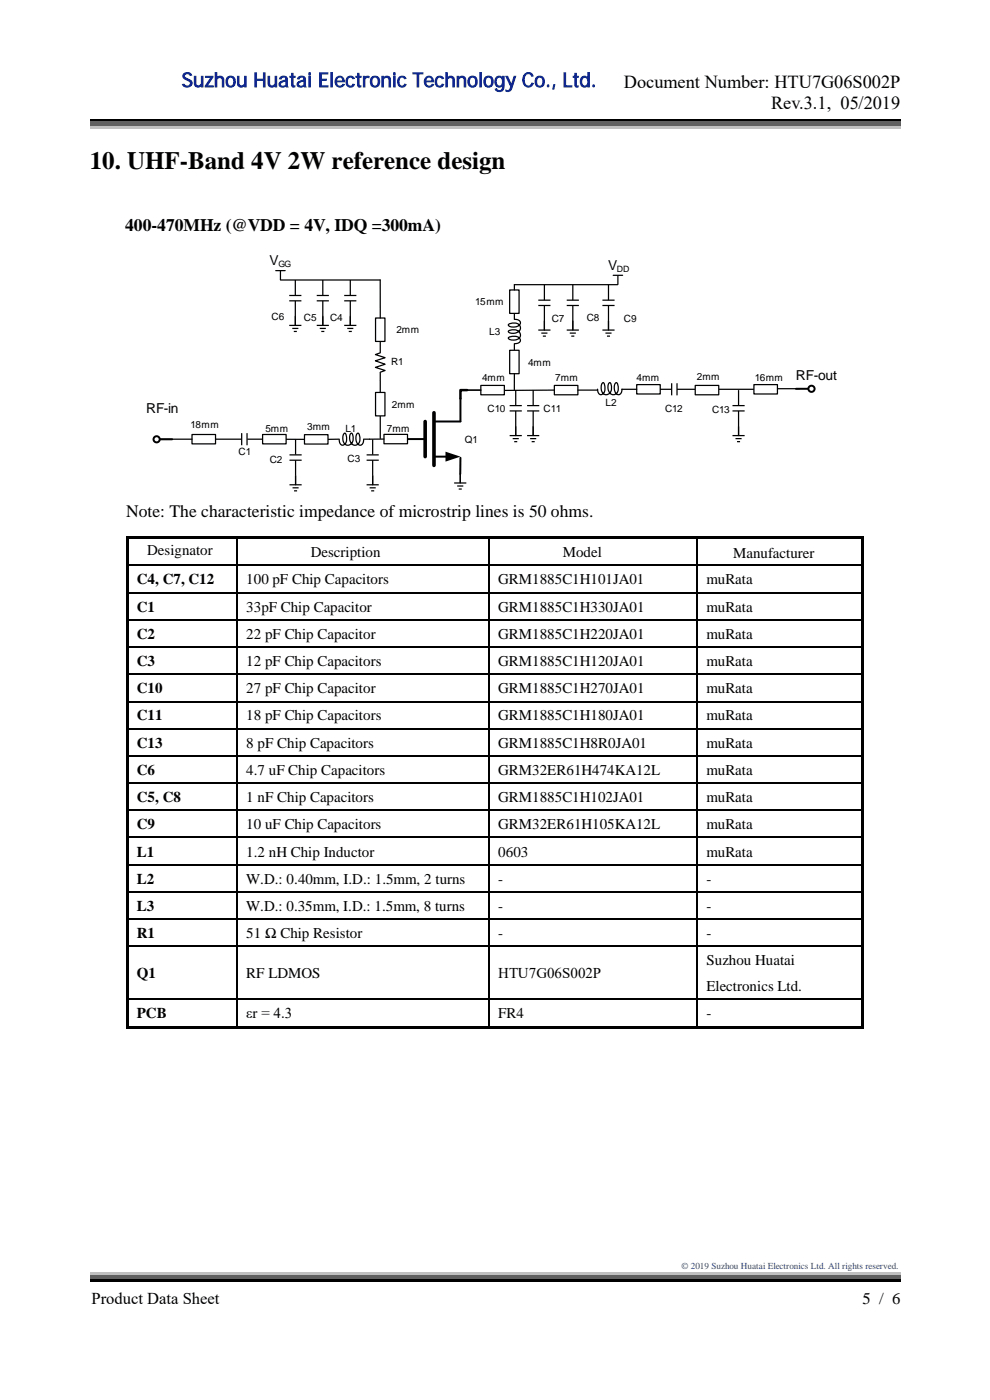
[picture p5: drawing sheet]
<svg xmlns="http://www.w3.org/2000/svg" width="210mm" height="297mm" viewBox="0 0 210 297" stroke-linecap="round" stroke-linejoin="round" font-family="sans-serif">
<path d="M86.4 93.1h3.8M92.1 89.4h5.6M92.2 96.9h2.6M97.7 97.1l-.1 3.4M97.7 84.5v4.9" fill="none" stroke="#000" stroke-width=".42"/>
<path d="M94.5 95.8l3.2 1.1-3.2 1z" fill="#000"/>
<path d="M90.2 89.4v7.5M92.1 87.6v11.1" fill="none" stroke="#000" stroke-width=".76"/>
<path d="M81.5 92.2h4.9v1.9h-4.9z" fill-rule="evenodd" fill="#fff"/>
<g fill="none" stroke="#000" stroke-width=".26">
<path d="M62.6 59.4v3.2M68.5 59.4v3.2M74.3 59.4v3.2M61.4 63.8h2.5M61.4 62.7h2.5M62.6 63.8v3.3M67.2 63.8h2.6M67.2 62.7h2.6M68.5 63.8v3.3M73 63.8h2.6M73 62.7h2.6M74.3 63.8v3.3"/>
<path d="M80.7 72.4v2.5l-1.1 .3 2.1 .7-2.1 .6 2.1 .8-2.1 .6 2.1 .7-1 .4v1.8M109.1 66.5v1.3M109.1 72.9v1.3M109.2 67.8a.87 .87 0 0 1 1.1 1 1.7 1.7 0 0 1-2.5 .1 1.69 1.69 0 0 1 2.6 .3 1.28 1.28 0 0 1-1.7 1.5l-.7-.2-.2-.2a1.72 1.72 0 0 1 2.5 .5 1.06 1.06 0 0 1-1 1.3 1.29 1.29 0 0 1-1.5-.4 1.9 1.9 0 0 1 2.5 .2l.1 .3a1.01 1.01 0 0 1-1.2 .7M45.7 93.2h5.6M51.3 91.9v2.6M52.4 91.9v2.6M52.5 93.2h3.2M72 93.3a.85 .85 0 0 0 1 1.1 1.84 1.84 0 0 0 .2-2.5 1.55 1.55 0 0 0 .6 2.6 1.59 1.59 0 0 0 .8-2.6 1.58 1.58 0 0 0 .7 2.6 1.25 1.25 0 0 0 1-1.7l-.2-.8-.2-.1a1.57 1.57 0 0 0 .6 2.6 .99 .99 0 0 0 .6-1.2M72 93.2h-2.4M77.1 93.2h1.3M81.5 92.2h4.9v1.9h-4.9z"/>
<path d="M126.8 82.6a.85 .85 0 0 0 1 1 1.88 1.88 0 0 0 .2-2.4 1.55 1.55 0 0 0 .6 2.5 1.59 1.59 0 0 0 .8-2.5 1.58 1.58 0 0 0 .7 2.5 1.25 1.25 0 0 0 1-1.6l-.2-.8-.1-.1a1.58 1.58 0 0 0 .5 2.5 .99 .99 0 0 0 .6-1.1M139.2 82.6h3.2M142.5 81.3v2.6M143.6 81.3v2.6M143.6 82.6h16.3"/>
</g>
<path d="M79.7 67.5h2v4.9h-2z" fill-rule="evenodd" fill="#fff"/>
<path d="M79.7 67.5h2v4.9h-2z" fill="none" stroke="#000" stroke-width=".26"/>
<path d="M108.1 74.3h2v5h-2z" fill-rule="evenodd" fill="#fff"/>
<path d="M108.1 74.3h2v5h-2z" fill="none" stroke="#000" stroke-width=".26"/>
<path d="M108.1 61.5h2v5h-2z" fill-rule="evenodd" fill="#fff"/>
<g fill="none" stroke="#000" stroke-width=".26">
<path d="M58.5 57.4h2M59.5 57.4v2h21.2v8.1M130.1 58.4h2M131.1 58.4v2M108.1 61.5h2v5h-2zM109.1 79.3v3.4M114.2 63.7h2.6M114.2 64.8h2.6M115.5 60.4v3.3M115.5 64.9v3.2M120.2 63.7h2.6M120.2 64.8h2.6"/>
<path d="M121.5 60.4v3.3M121.5 64.9v3.2M127.8 63.7h2.6M127.8 64.8h2.6M129.1 60.4v3.3M129.1 64.9v3.2M131 60.4h-21.9v1.1M80.7 80.8v12.2"/>
</g>
<path d="M33.2 93.2h3.3" fill="none" stroke="#000" stroke-width=".42"/>
<circle cx="33.2" cy="93.2" r=".66" fill="#fff"/>
<g fill="none" stroke="#000" stroke-width=".42">
<path d="M168.9 82.5h3.2"/>
<circle cx="33.2" cy="93.2" r=".66"/>
</g>
<circle cx="172.1" cy="82.5" r=".66" fill="#fff"/>
<circle cx="172.1" cy="82.5" r=".66" fill="none" stroke="#000" stroke-width=".42"/>
<g fill="none" stroke="#000" stroke-width=".26">
<path d="M61.4 69h2.5M62 69.7h1.3M62.3 70.3h.7M62.6 67.1v1.9M67.2 69h2.6M67.8 69.7h1.3M68.2 70.3h.6M68.5 67.1v1.9M73 69h2.6M73.7 69.7h1.3M74 70.3h.6M74.3 67.1v1.9"/>
<path d="M114.2 70h2.6M114.8 70.7h1.3M115.2 71.3h.6M115.5 68.1v1.9M120.2 70h2.6M120.9 70.7h1.3M121.2 71.3h.6M121.5 68.1v1.9M127.8 70h2.6M128.4 70.7h1.3M128.8 71.3h.6M129.1 68.1v1.9"/>
<path d="M55.7 93.2h8.9M96.3 102.5h2.6M97 103.1h1.3M97.3 103.8h.7M97.6 100.5v2"/>
</g>
<path d="M64.6 92.2h5v2h-5z" fill-rule="evenodd" fill="#fff"/>
<path d="M64.6 92.2h5v2h-5z" fill="none" stroke="#000" stroke-width=".26"/>
<path d="M79.7 83.3h2v4.9h-2z" fill-rule="evenodd" fill="#fff"/>
<path d="M79.7 83.3h2v4.9h-2z" fill="none" stroke="#000" stroke-width=".26"/>
<path d="M135.1 81.6h5v2h-5z" fill-rule="evenodd" fill="#fff"/>
<path d="M135.1 81.6h5v2h-5z" fill="none" stroke="#000" stroke-width=".26"/>
<path d="M159.9 81.6h5v2h-5z" fill-rule="evenodd" fill="#fff"/>
<path d="M159.9 81.6h5v2h-5zM165 82.5h4.6" fill="none" stroke="#000" stroke-width=".26"/>
<path d="M117.6 81.8h5v2h-5z" fill-rule="evenodd" fill="#fff"/>
<path d="M117.6 81.8h5v2h-5zM117.6 82.8h-10.6M122.6 82.8h4.2M131.9 82.6h3.2" fill="none" stroke="#000" stroke-width=".26"/>
<path d="M40.7 92.2h5v2h-5z" fill-rule="evenodd" fill="#fff"/>
<g fill="none" stroke="#000" stroke-width=".26">
<path d="M33.9 93.2h6.8M40.7 92.2h5v2h-5zM61.4 97.6h2.6M61.4 96.5h2.6M62.7 93.2v3.3M62.7 97.6v5.2M77.8 97.6h2.5M77.8 96.5h2.5M79.1 93.2v3.3M79.1 97.6v5.2M61.4 102.8h2.6M62.1 103.5h1.2"/>
<path d="M62.4 104.1h.6M77.8 102.8h2.5M78.4 103.5h1.3M78.7 104.1h.7"/>
</g>
<path d="M55.7 92.2h5v2h-5z" fill-rule="evenodd" fill="#fff"/>
<g fill="none" stroke="#000" stroke-width=".26">
<path d="M55.7 92.2h5v2h-5zM81.5 93.1l-3.1 .1M108.1 87.2h2.6M108.1 86h2.6M108.1 92.4h2.6M108.8 93.1h1.3M109.1 93.7h.6M109.4 82.8v3.2M109.4 87.2v5.2M111.8 87.2h2.6M111.8 86h2.6M111.8 92.4h2.6"/>
<path d="M112.5 93.1h1.3M112.8 93.7h.6M113.1 82.8v3.2M113.1 87.2v5.2"/>
</g>
<path d="M102 81.8h5v2h-5z" fill-rule="evenodd" fill="#fff"/>
<path d="M102 81.8h5v2h-5z" fill="none" stroke="#000" stroke-width=".26"/>
<path d="M147.5 81.8h5v2h-5z" fill-rule="evenodd" fill="#fff"/>
<path d="M147.5 81.8h5v2h-5zM155.4 87.2h2.6M155.4 86h2.6M155.4 92.4h2.6M156 93.1h1.3M156.4 93.7h.6M156.7 82.8v3.2M156.7 87.2v5.2" fill="none" stroke="#000" stroke-width=".26"/>
<path d="M98.1 82.8h3.9" fill="none" stroke="#000" stroke-width=".35"/>
<path d="M99.1 82.8h-1.4v1.7" fill="none" stroke="#000" stroke-width=".53"/>
<g fill="#000">
<path d="M19 25.3h172v.5h-172z" fill-rule="evenodd"/>
<path d="M26.8 113.7h.6v.5h-.6z" fill-rule="evenodd"/>
<path d="M26.8 113.7h.6v.5h-.6z" fill-rule="evenodd"/>
<path d="M26.8 114.2h.6v5.5h-.6z" fill-rule="evenodd"/>
<path d="M26.8 119.7h.6v.2h-.6z" fill-rule="evenodd"/>
<path d="M27.4 113.7h22.8v.5h-22.8z" fill-rule="evenodd"/>
<path d="M50.2 114.2h.3z" fill-rule="evenodd"/>
<path d="M50.2 113.7h.5v.5h-.5z" fill-rule="evenodd"/>
<path d="M50.2 119.7h.3v.2h-.3z" fill-rule="evenodd"/>
<path d="M50.7 113.7h52.9v.5h-52.9z" fill-rule="evenodd"/>
<path d="M103.6 114.2h.3z" fill-rule="evenodd"/>
<path d="M103.6 113.7h.6v.5h-.6z" fill-rule="evenodd"/>
<path d="M103.6 119.7h.3v.2h-.3z" fill-rule="evenodd"/>
<path d="M104.2 113.7h43.6v.5h-43.6z" fill-rule="evenodd"/>
<path d="M147.8 114.2h.3z" fill-rule="evenodd"/>
<path d="M147.8 113.7h.5v.5h-.5z" fill-rule="evenodd"/>
<path d="M147.8 119.7h.3v.2h-.3z" fill-rule="evenodd"/>
<path d="M148.3 113.7h34.4v.5h-34.4z" fill-rule="evenodd"/>
<path d="M182.7 113.7h.5v.5h-.5z" fill-rule="evenodd"/>
<path d="M182.7 113.7h.5v.5h-.5z" fill-rule="evenodd"/>
<path d="M182.7 114.2h.5v5.5h-.5z" fill-rule="evenodd"/>
<path d="M182.7 119.7h.5v.2h-.5z" fill-rule="evenodd"/>
<path d="M26.8 119.9h.6v5.7h-.6z" fill-rule="evenodd"/>
<path d="M26.8 125.6h.6v.3h-.6z" fill-rule="evenodd"/>
<path d="M26.8 125.9h.6v5.5h-.6z" fill-rule="evenodd"/>
<path d="M26.8 131.4h.6v.2h-.6z" fill-rule="evenodd"/>
<path d="M26.8 131.6h.6v5.6h-.6z" fill-rule="evenodd"/>
<path d="M26.8 137.2h.6v.2h-.6z" fill-rule="evenodd"/>
<path d="M50.2 125.6h.3v.3h-.3z" fill-rule="evenodd"/>
<path d="M50.2 131.4h.3v.2h-.3z" fill-rule="evenodd"/>
<path d="M50.2 137.2h.3v.2h-.3z" fill-rule="evenodd"/>
<path d="M103.6 125.6h.3v.3h-.3z" fill-rule="evenodd"/>
<path d="M103.6 131.4h.3v.2h-.3z" fill-rule="evenodd"/>
<path d="M103.6 137.2h.3v.2h-.3z" fill-rule="evenodd"/>
<path d="M147.8 125.6h.3v.3h-.3z" fill-rule="evenodd"/>
<path d="M147.8 131.4h.3v.2h-.3z" fill-rule="evenodd"/>
<path d="M147.8 137.2h.3v.2h-.3z" fill-rule="evenodd"/>
<path d="M182.7 119.9h.5v5.7h-.5z" fill-rule="evenodd"/>
<path d="M182.7 125.6h.5v.3h-.5z" fill-rule="evenodd"/>
<path d="M182.7 125.9h.5v5.5h-.5z" fill-rule="evenodd"/>
<path d="M182.7 131.4h.5v.2h-.5z" fill-rule="evenodd"/>
<path d="M182.7 131.6h.5v5.6h-.5z" fill-rule="evenodd"/>
<path d="M182.7 137.2h.5v.2h-.5z" fill-rule="evenodd"/>
<path d="M26.8 137.4h.6v5.5h-.6z" fill-rule="evenodd"/>
<path d="M26.8 142.9h.6v.3h-.6z" fill-rule="evenodd"/>
<path d="M26.8 143.2h.6v5.5h-.6z" fill-rule="evenodd"/>
<path d="M26.8 148.7h.6v.3h-.6z" fill-rule="evenodd"/>
<path d="M26.8 149h.6v5.5h-.6z" fill-rule="evenodd"/>
<path d="M26.8 154.5h.6v.2h-.6z" fill-rule="evenodd"/>
<path d="M50.2 142.9h.3v.3h-.3z" fill-rule="evenodd"/>
<path d="M50.2 148.7h.3v.3h-.3z" fill-rule="evenodd"/>
<path d="M50.2 154.5h.3v.2h-.3z" fill-rule="evenodd"/>
<path d="M103.6 142.9h.3v.3h-.3z" fill-rule="evenodd"/>
<path d="M103.6 148.7h.3v.3h-.3z" fill-rule="evenodd"/>
<path d="M103.6 154.5h.3v.2h-.3z" fill-rule="evenodd"/>
<path d="M147.8 142.9h.3v.3h-.3z" fill-rule="evenodd"/>
<path d="M147.8 148.7h.3v.3h-.3z" fill-rule="evenodd"/>
<path d="M147.8 154.5h.3v.2h-.3z" fill-rule="evenodd"/>
<path d="M182.7 137.4h.5v5.5h-.5z" fill-rule="evenodd"/>
<path d="M182.7 142.9h.5v.3h-.5z" fill-rule="evenodd"/>
<path d="M182.7 143.2h.5v5.5h-.5z" fill-rule="evenodd"/>
<path d="M182.7 148.7h.5v.3h-.5z" fill-rule="evenodd"/>
<path d="M182.7 149h.5v5.5h-.5z" fill-rule="evenodd"/>
<path d="M182.7 154.5h.5v.2h-.5z" fill-rule="evenodd"/>
<path d="M26.8 154.7h.6v5.6h-.6z" fill-rule="evenodd"/>
<path d="M26.8 160.3h.6v.2h-.6z" fill-rule="evenodd"/>
<path d="M26.8 160.5h.6v5.5h-.6z" fill-rule="evenodd"/>
<path d="M26.8 166h.6v.3h-.6z" fill-rule="evenodd"/>
<path d="M26.8 166.3h.6v5.5h-.6z" fill-rule="evenodd"/>
<path d="M26.8 171.8h.6v.2h-.6z" fill-rule="evenodd"/>
<path d="M26.8 172h.6v5.5h-.6z" fill-rule="evenodd"/>
<path d="M26.8 177.5h.6v.3h-.6z" fill-rule="evenodd"/>
<path d="M50.2 160.3h.3v.2h-.3z" fill-rule="evenodd"/>
<path d="M50.2 166h.3v.3h-.3z" fill-rule="evenodd"/>
<path d="M50.2 171.8h.3v.2h-.3z" fill-rule="evenodd"/>
<path d="M50.2 177.5h.3v.3h-.3z" fill-rule="evenodd"/>
<path d="M103.6 160.3h.3v.2h-.3z" fill-rule="evenodd"/>
<path d="M103.6 166h.3v.3h-.3z" fill-rule="evenodd"/>
<path d="M103.6 171.8h.3v.2h-.3z" fill-rule="evenodd"/>
<path d="M103.6 177.5h.3v.3h-.3z" fill-rule="evenodd"/>
<path d="M147.8 160.3h.3v.2h-.3z" fill-rule="evenodd"/>
<path d="M147.8 166h.3v.3h-.3z" fill-rule="evenodd"/>
<path d="M147.8 171.8h.3v.2h-.3z" fill-rule="evenodd"/>
<path d="M147.8 177.5h.3v.3h-.3z" fill-rule="evenodd"/>
<path d="M182.7 154.7h.5v5.6h-.5z" fill-rule="evenodd"/>
<path d="M182.7 160.3h.5v.2h-.5z" fill-rule="evenodd"/>
<path d="M182.7 160.5h.5v5.5h-.5z" fill-rule="evenodd"/>
<path d="M182.7 166h.5v.3h-.5z" fill-rule="evenodd"/>
<path d="M182.7 166.3h.5v5.5h-.5z" fill-rule="evenodd"/>
<path d="M182.7 171.8h.5v.2h-.5z" fill-rule="evenodd"/>
<path d="M182.7 172h.5v5.5h-.5z" fill-rule="evenodd"/>
<path d="M182.7 177.5h.5v.3h-.5z" fill-rule="evenodd"/>
<path d="M26.8 177.8h.6v5.5h-.6z" fill-rule="evenodd"/>
<path d="M26.8 183.3h.6v.3h-.6z" fill-rule="evenodd"/>
<path d="M26.8 183.6h.6v5.5h-.6z" fill-rule="evenodd"/>
<path d="M26.8 189.1h.6v.2h-.6z" fill-rule="evenodd"/>
<path d="M26.8 189.3h.6v5.5h-.6z" fill-rule="evenodd"/>
<path d="M26.8 194.8h.6v.3h-.6z" fill-rule="evenodd"/>
<path d="M50.2 183.3h.3v.3h-.3z" fill-rule="evenodd"/>
<path d="M50.2 189.1h.3v.2h-.3z" fill-rule="evenodd"/>
<path d="M50.2 194.8h.3v.3h-.3z" fill-rule="evenodd"/>
<path d="M103.6 183.3h.3v.3h-.3z" fill-rule="evenodd"/>
<path d="M103.6 189.1h.3v.2h-.3z" fill-rule="evenodd"/>
<path d="M103.6 194.8h.3v.3h-.3z" fill-rule="evenodd"/>
<path d="M147.8 183.3h.3v.3h-.3z" fill-rule="evenodd"/>
<path d="M147.8 189.1h.3v.2h-.3z" fill-rule="evenodd"/>
<path d="M147.8 194.8h.3v.3h-.3z" fill-rule="evenodd"/>
<path d="M182.7 177.8h.5v5.5h-.5z" fill-rule="evenodd"/>
<path d="M182.7 183.3h.5v.3h-.5z" fill-rule="evenodd"/>
<path d="M182.7 183.6h.5v5.5h-.5z" fill-rule="evenodd"/>
<path d="M182.7 189.1h.5v.2h-.5z" fill-rule="evenodd"/>
<path d="M182.7 189.3h.5v5.5h-.5z" fill-rule="evenodd"/>
<path d="M182.7 194.8h.5v.3h-.5z" fill-rule="evenodd"/>
<path d="M26.8 195.1h.6v5.5h-.6z" fill-rule="evenodd"/>
<path d="M26.8 200.6h.6v.3h-.6z" fill-rule="evenodd"/>
<path d="M26.8 200.9h.6v11h-.6z" fill-rule="evenodd"/>
<path d="M26.8 211.9h.6v.3h-.6z" fill-rule="evenodd"/>
<path d="M26.8 212.2h.6v5.4h-.6z" fill-rule="evenodd"/>
<path d="M26.8 217.6h.6v.5h-.6z" fill-rule="evenodd"/>
<path d="M26.8 217.6h.6v.5h-.6z" fill-rule="evenodd"/>
<path d="M27.4 217.6h22.8v.5h-22.8z" fill-rule="evenodd"/>
<path d="M50.2 200.6h.3v.3h-.3z" fill-rule="evenodd"/>
<path d="M50.2 211.9h.3v.3h-.3z" fill-rule="evenodd"/>
<path d="M50.2 217.6h.5v.5h-.5z" fill-rule="evenodd"/>
<path d="M50.7 217.6h52.9v.5h-52.9z" fill-rule="evenodd"/>
<path d="M103.6 200.6h.3v.3h-.3z" fill-rule="evenodd"/>
<path d="M103.6 211.9h.3v.3h-.3z" fill-rule="evenodd"/>
<path d="M103.6 217.6h.6v.5h-.6z" fill-rule="evenodd"/>
<path d="M104.2 217.6h43.6v.5h-43.6z" fill-rule="evenodd"/>
<path d="M147.8 200.6h.3v.3h-.3z" fill-rule="evenodd"/>
<path d="M147.8 211.9h.3v.3h-.3z" fill-rule="evenodd"/>
<path d="M147.8 217.6h.5v.5h-.5z" fill-rule="evenodd"/>
<path d="M148.3 217.6h34.4v.5h-34.4z" fill-rule="evenodd"/>
<path d="M182.7 195.1h.5v5.5h-.5z" fill-rule="evenodd"/>
<path d="M182.7 200.6h.5v.3h-.5z" fill-rule="evenodd"/>
<path d="M182.7 200.9h.5v11h-.5z" fill-rule="evenodd"/>
<path d="M182.7 211.9h.5v.3h-.5z" fill-rule="evenodd"/>
<path d="M182.7 212.2h.5v5.4h-.5z" fill-rule="evenodd"/>
<path d="M182.7 217.6h.5v.5h-.5z" fill-rule="evenodd"/>
<path d="M182.7 217.6h.5v.5h-.5z" fill-rule="evenodd"/>
</g>
<g fill="none" stroke="#000" stroke-width=".25">
<path d="M27.4 119.8h22.8M50.3 114.2v5.5M50.3 119.9v5.7M50.5 119.8h53.1M103.8 114.2v5.5M103.8 119.9v5.7M103.9 119.8h43.9M147.9 114.2v5.5M147.9 119.9v5.7M148.1 119.8h34.6M27.4 125.7h22.8M27.4 131.5h22.8"/>
<path d="M27.4 137.3h22.8M50.3 125.9v5.5M50.3 131.6v5.6M50.3 137.4v5.5M50.5 125.7h53.1M50.5 131.5h53.1M50.5 137.3h53.1M103.8 125.9v5.5M103.8 131.6v5.6M103.8 137.4v5.5M103.9 125.7h43.9M103.9 131.5h43.9"/>
<path d="M103.9 137.3h43.9M147.9 125.9v5.5M147.9 131.6v5.6M147.9 137.4v5.5M148.1 125.7h34.6M148.1 131.5h34.6M148.1 137.3h34.6M27.4 143.1h22.8M27.4 148.8h22.8M27.4 154.6h22.8M50.3 143.2v5.5M50.3 149v5.5"/>
<path d="M50.3 154.7v5.6M50.5 143.1h53.1M50.5 148.8h53.1M50.5 154.6h53.1M103.8 143.2v5.5M103.8 149v5.5M103.8 154.7v5.6M103.9 143.1h43.9M103.9 148.8h43.9M103.9 154.6h43.9M147.9 143.2v5.5M147.9 149v5.5"/>
<path d="M147.9 154.7v5.6M148.1 143.1h34.6M148.1 148.8h34.6M148.1 154.6h34.6M27.4 160.4h22.8M27.4 166.1h22.8M27.4 171.9h22.8M27.4 177.7h22.8M50.3 160.5v5.5M50.3 166.3v5.5M50.3 172v5.5M50.3 177.8v5.5"/>
<path d="M50.5 160.4h53.1M50.5 166.1h53.1M50.5 171.9h53.1M50.5 177.7h53.1M103.8 160.5v5.5M103.8 166.3v5.5M103.8 172v5.5M103.8 177.8v5.5M103.9 160.4h43.9M103.9 166.1h43.9M103.9 171.9h43.9M103.9 177.7h43.9"/>
<path d="M147.9 160.5v5.5M147.9 166.3v5.5M147.9 172v5.5M147.9 177.8v5.5M148.1 160.4h34.6M148.1 166.1h34.6M148.1 171.9h34.6M148.1 177.7h34.6M27.4 183.5h22.8M27.4 189.2h22.8M27.4 195h22.8M50.3 183.6v5.5"/>
<path d="M50.3 189.3v5.5M50.3 195.1v5.5M50.5 183.5h53.1M50.5 189.2h53.1M50.5 195h53.1M103.8 183.6v5.5M103.8 189.3v5.5M103.8 195.1v5.5M103.9 183.5h43.9M103.9 189.2h43.9M103.9 195h43.9M147.9 183.6v5.5"/>
<path d="M147.9 189.3v5.5M147.9 195.1v5.5M148.1 183.5h34.6M148.1 189.2h34.6M148.1 195h34.6M27.4 200.7h22.8M27.4 212h22.8M50.3 200.9v11M50.3 212.2v5.4M50.5 200.7h53.1M50.5 212h53.1M103.8 200.9v11"/>
<path d="M103.8 212.2v5.4M103.9 200.7h43.9M103.9 212h43.9M147.9 200.9v11M147.9 212.2v5.4M148.1 200.7h34.6M148.1 212h34.6"/>
</g>
<path d="M19 25.8h172v1h-172z" fill-rule="evenodd" fill="#606060"/>
<path d="M19 26.8h172v.6h-172z" fill-rule="evenodd" fill="#c0c0c0"/>
<path d="M19 271.4h172v.5h-172z" fill-rule="evenodd" fill="#000"/>
<path d="M19 270.4h172v1h-172z" fill-rule="evenodd" fill="#606060"/>
<path d="M19 269.9h172v.5h-172z" fill-rule="evenodd" fill="#c0c0c0"/>
<text font-size="5.3" x="19" y="35.8">10. UHF-Band 4V 2W reference design</text>
<text font-size="4.2" fill="#00f" x="38.5" y="18.4">Suzhou Huatai Electronic Technology Co., Ltd.</text>
<g font-size="3.9">
<text x="132.4" y="18.6">Document Number: HTU7G06S002P</text>
<text x="163.6" y="23.1">Rev.3.1, 05/2019</text>
</g>
<g font-size="3.7">
<text x="26.6" y="49">400-470MHz (@VDD = 4V, IDQ =300mA)</text>
<text x="26.8" y="109.7">Note: The characteristic impedance of microstrip lines is 50 ohms.</text>
</g>
<g font-size="3.5">
<text x="19.4" y="276.6">Product Data Sheet</text>
<text x="183" y="276.6">5 / 6</text>
</g>
<g font-size="3.2">
<text x="31.2" y="117.8">Designator</text>
<text x="65.9" y="118.2">Description</text>
<text x="119.4" y="118.2">Model</text>
<text x="155.5" y="118.4">Manufacturer</text>
<text x="29" y="123.9">C4, C7, C12</text>
<text x="52.2" y="123.9">100 pF Chip Capacitors</text>
<text x="105.7" y="123.9">GRM1885C1H101JA01</text>
<text x="149.9" y="123.9">muRata</text>
<text x="29" y="129.8">C1</text>
<text x="52.2" y="129.8">33pF Chip Capacitor</text>
<text x="105.7" y="129.8">GRM1885C1H330JA01</text>
<text x="149.9" y="129.8">muRata</text>
<text x="29" y="135.6">C2</text>
<text x="52.2" y="135.6">22 pF Chip Capacitor</text>
<text x="105.7" y="135.6">GRM1885C1H220JA01</text>
<text x="149.9" y="135.6">muRata</text>
<text x="29" y="141.3">C3</text>
<text x="52.2" y="141.3">12 pF Chip Capacitors</text>
<text x="105.7" y="141.3">GRM1885C1H120JA01</text>
<text x="149.9" y="141.3">muRata</text>
<text x="29" y="147.1">C10</text>
<text x="52.2" y="147.1">27 pF Chip Capacitor</text>
<text x="105.7" y="147.1">GRM1885C1H270JA01</text>
<text x="149.9" y="147.1">muRata</text>
<text x="29" y="152.8">C11</text>
<text x="52.2" y="152.8">18 pF Chip Capacitors</text>
<text x="105.7" y="152.8">GRM1885C1H180JA01</text>
<text x="149.9" y="152.8">muRata</text>
<text x="29" y="158.6">C13</text>
<text x="52.2" y="158.6">8 pF Chip Capacitors</text>
<text x="105.7" y="158.6">GRM1885C1H8R0JA01</text>
<text x="149.9" y="158.6">muRata</text>
<text x="29" y="164.4">C6</text>
<text x="52.2" y="164.4">4.7 uF Chip Capacitors</text>
<text x="105.7" y="164.4">GRM32ER61H474KA12L</text>
<text x="149.9" y="164.4">muRata</text>
<text x="29" y="170.2">C5, C8</text>
<text x="52.2" y="170.2">1 nF Chip Capacitors</text>
<text x="105.7" y="170.2">GRM1885C1H102JA01</text>
<text x="149.9" y="170.2">muRata</text>
<text x="29" y="175.9">C9</text>
<text x="52.2" y="175.9">10 uF Chip Capacitors</text>
<text x="105.7" y="175.9">GRM32ER61H105KA12L</text>
<text x="149.9" y="175.9">muRata</text>
<text x="29" y="181.7">L1</text>
<text x="52.2" y="181.7">1.2 nH Chip Inductor</text>
<text x="105.7" y="181.7">0603</text>
<text x="149.9" y="181.7">muRata</text>
<text x="29" y="187.5">L2</text>
<text x="52.2" y="187.5">W.D.: 0.40mm, I.D.: 1.5mm, 2 turns</text>
<text x="105.7" y="187.5">-</text>
<text x="149.9" y="187.5">-</text>
<text x="29" y="193.2">L3</text>
<text x="52.2" y="193.2">W.D.: 0.35mm, I.D.: 1.5mm, 8 turns</text>
<text x="105.7" y="193.2">-</text>
<text x="149.9" y="193.2">-</text>
<text x="29" y="199">R1</text>
<text x="52.2" y="199">51 Ω Chip Resistor</text>
<text x="105.7" y="199">-</text>
<text x="149.9" y="199">-</text>
<text x="29" y="207.6">Q1</text>
<text x="52.2" y="207.6">RF LDMOS</text>
<text x="105.7" y="207.6">HTU7G06S002P</text>
<text x="149.9" y="204.8">Suzhou Huatai</text>
<text x="149.9" y="210.3">Electronics Ltd.</text>
<text x="29" y="216.1">PCB</text>
<text x="52.2" y="216.1">εr = 4.3</text>
<text x="105.7" y="216.1">FR4</text>
<text x="149.9" y="216.1">-</text>
</g>
<g font-size="2.9">
<text x="57.2" y="56.3">V</text>
<text x="129" y="57.3">V</text>
<text x="168.9" y="80.7">RF-out</text>
<text x="31" y="87.6">RF-in</text>
</g>
<g font-size="2.1">
<text x="100.8" y="64.7">15mm</text>
<text x="57.6" y="67.9">C6</text>
<text x="64.5" y="68">C5</text>
<text x="70" y="68">C4</text>
<text x="84.1" y="70.7">2mm</text>
<text x="103.8" y="71.1">L3</text>
<text x="117" y="68.3">C7</text>
<text x="124.5" y="68.2">C8</text>
<text x="132.3" y="68.2">C9</text>
<text x="82.9" y="77.4">R1</text>
<text x="112" y="77.6">4mm</text>
<text x="102.3" y="80.8">4mm</text>
<text x="117.8" y="80.8">7mm</text>
<text x="135" y="80.8">4mm</text>
<text x="147.8" y="80.6">2mm</text>
<text x="160.1" y="80.8">16mm</text>
<text x="83.1" y="86.5">2mm</text>
<text x="103.4" y="87.4">C10</text>
<text x="115.3" y="87.4">C11</text>
<text x="128.5" y="86.1">L2</text>
<text x="141.1" y="87.4">C12</text>
<text x="151.1" y="87.5">C13</text>
<text x="40.4" y="90.8">18mm</text>
<text x="56.3" y="91.5">5mm</text>
<text x="65.2" y="91.3">3mm</text>
<text x="73.3" y="91.5">L1</text>
<text x="82.1" y="91.5">7mm</text>
<text x="98.6" y="94">Q1</text>
<text x="50.6" y="96.5">C1</text>
<text x="57.2" y="98.3">C2</text>
<text x="73.7" y="97.9">C3</text>
</g>
<text font-size="1.9" fill="#1f4e79" x="144.6" y="269.1">© 2019 Suzhou Huatai Electronics Ltd. All rights reserved.</text>
<g font-size="1.8">
<text x="59.1" y="56.7">GG</text>
<text x="130.9" y="57.7">DD</text>
</g>
</svg>
